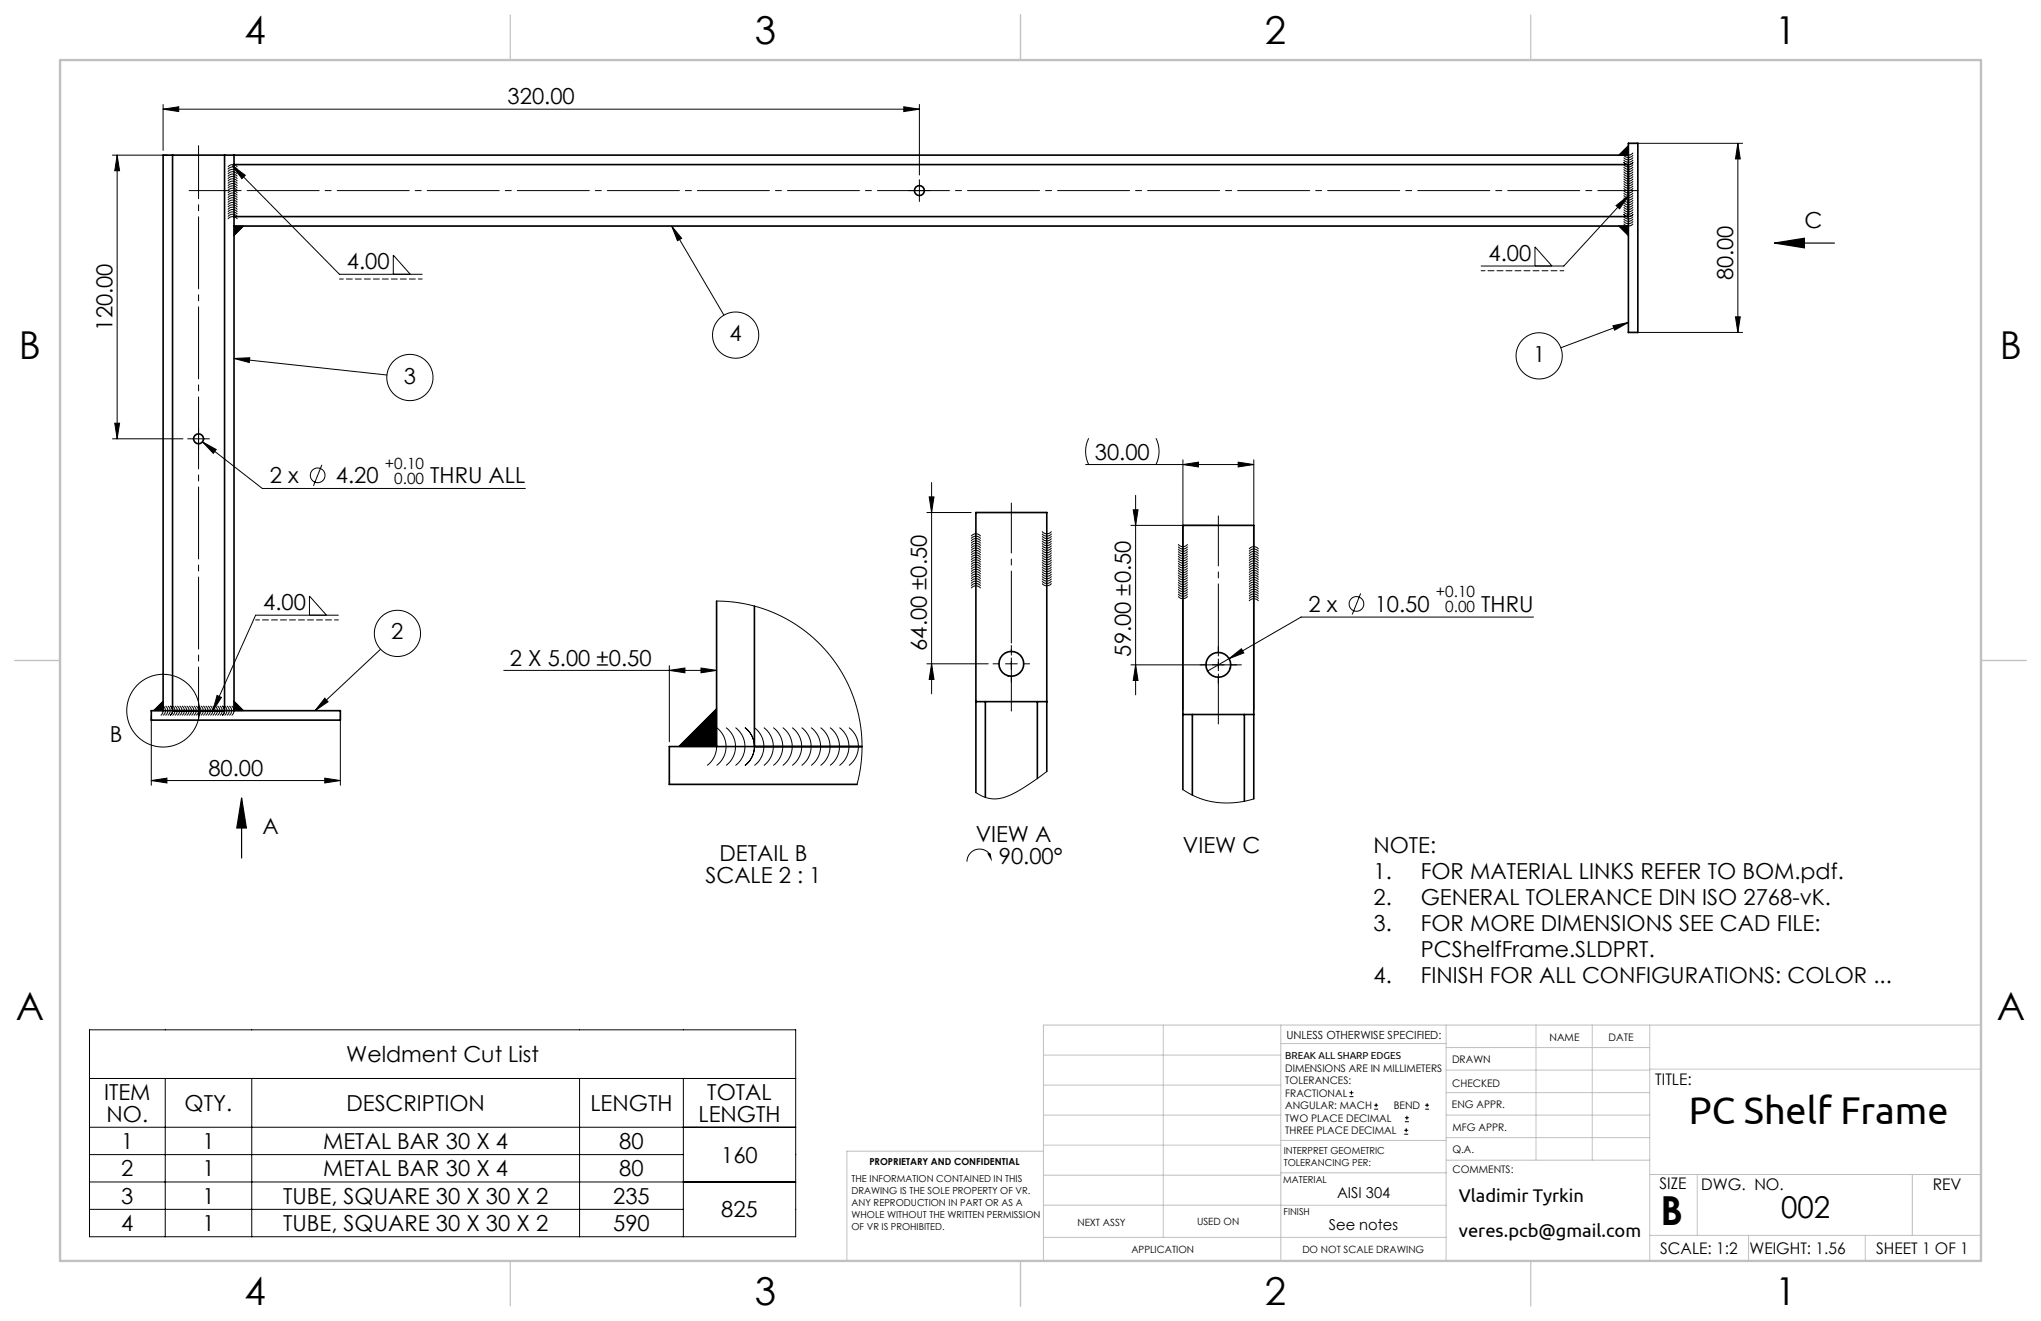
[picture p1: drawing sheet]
<svg xmlns="http://www.w3.org/2000/svg" width="432mm" height="279mm" viewBox="0 0 432 279" stroke-linecap="round" stroke-linejoin="round" font-family="sans-serif">
<g fill="none" stroke="#000" stroke-width=".21">
<path d="M23.8 32.8h11.7M24.8 32.8v60M24.8 32.8l.5 3.3h-1zM34.5 23.1l3.3-.5v1zM34.5 22.1v9.7M34.5 23.1h160M48.2 39.8a1.25 1.25 0 0 1 2 0M48.2 39.3a1.25 1.25 0 0 1 2 0M48.2 38.8a1.25 1.25 0 0 1 2 0M48.2 38.3a1.25 1.25 0 0 1 2 0M48.2 37.8a1.25 1.25 0 0 1 2 0M48.2 37.3a1.25 1.25 0 0 1 2 0"/>
<path d="M48.2 36.8a1.25 1.25 0 0 1 2 0M48.2 36.3a1.25 1.25 0 0 1 2 0M48.2 35.8a1.25 1.25 0 0 1 2 0M48.2 35.3a1.25 1.25 0 0 1 2 0M49.2 35.1l2.7 2-.7 .7zM49.2 35.1l22.6 22.9h17.5M191.2 22.6l3.3 .5-3.3 .5zM194.5 39.1v2.5M194.5 22.1v14.9M342.5 32.8l2-2v2zM343.5 34.3a1.25 1.25 0 0 0 2 0M343.5 34.8a1.25 1.25 0 0 0 2 0"/>
<path d="M343.5 35.3a1.25 1.25 0 0 0 2 0M343.5 35.8a1.25 1.25 0 0 0 2 0M343.5 36.3a1.25 1.25 0 0 0 2 0M343.5 36.8a1.25 1.25 0 0 0 2 0M343.5 37.3a1.25 1.25 0 0 0 2 0M343.5 37.8a1.25 1.25 0 0 0 2 0M343.5 38.3a1.25 1.25 0 0 0 2 0M343.5 38.8a1.25 1.25 0 0 0 2 0M343.5 39.3a1.25 1.25 0 0 0 2 0M343.5 39.8a1.25 1.25 0 0 0 2 0M343.5 32.3a1.25 1.25 0 0 0 2 0M343.5 32.8a1.25 1.25 0 0 0 2 0"/>
<path d="M343.5 33.3a1.25 1.25 0 0 0 2 0M343.5 33.8a1.25 1.25 0 0 0 2 0M344.5 30.8l-2 2M345.5 30.3h23.2M367.7 30.3v40M367.7 30.3l.5 3.3h-1zM48.2 46.3a1.25 1.25 0 0 1 2 0M48.2 45.8a1.25 1.25 0 0 1 2 0M48.2 45.3a1.25 1.25 0 0 1 2 0M48.2 44.8a1.25 1.25 0 0 1 2 0M48.2 44.3a1.25 1.25 0 0 1 2 0M48.2 43.8a1.25 1.25 0 0 1 2 0"/>
<path d="M48.2 43.3a1.25 1.25 0 0 1 2 0M48.2 42.8a1.25 1.25 0 0 1 2 0M48.2 42.3a1.25 1.25 0 0 1 2 0M48.2 41.8a1.25 1.25 0 0 1 2 0M48.2 41.3a1.25 1.25 0 0 1 2 0M48.2 40.8a1.25 1.25 0 0 1 2 0M48.2 40.3a1.25 1.25 0 0 1 2 0M49.5 47.8h2l-2 2zM51.5 47.8l-2 2M83.2 58v-4l3.6 4M142.1 47.8l11.1 18.9M142.1 47.8l2.1 2.6-.9 .5z"/>
<path d="M193.3 40.3h2.5M324.7 56.3v-4.1l3.6 4.1M341.9 43.5l2.6-2.1-1.9 2.8zM342.5 47.8l2 2M342.5 47.8h2v2zM343.5 40.3a1.25 1.25 0 0 0 2 0M343.5 40.8a1.25 1.25 0 0 0 2 0M343.5 41.3a1.25 1.25 0 0 0 2 0M343.5 41.8a1.25 1.25 0 0 0 2 0M343.5 42.3a1.25 1.25 0 0 0 2 0M343.5 42.8a1.25 1.25 0 0 0 2 0M343.5 43.3a1.25 1.25 0 0 0 2 0"/>
<path d="M343.5 43.8a1.25 1.25 0 0 0 2 0M343.5 44.3a1.25 1.25 0 0 0 2 0M343.5 44.8a1.25 1.25 0 0 0 2 0M343.5 45.3a1.25 1.25 0 0 0 2 0M343.5 45.8a1.25 1.25 0 0 0 2 0M343.5 46.3a1.25 1.25 0 0 0 2 0M343.5 46.8a1.25 1.25 0 0 0 2 0M343.5 47.3a1.25 1.25 0 0 0 2 0M344.5 41.4l-13.6 14.9h-17.5M49.5 75.8l32.4 3.5M49.5 75.8l3.3-.1-.1 1zM341.2 68.9l3.3-.7-2.9 1.6z"/>
<path d="M344.5 68.2l-14.3 5.4M345.5 70.3h23.2M367.2 67h1l-.5 3.3zM23.8 92.8h14.9M24.3 89.5h1l-.5 3.3zM40.8 92.8h2.5M42 91.6v2.5M42.8 93.5l3 1.6-.7 .8zM42.8 93.5l12.7 9.8h55.6M68.1 98.3l-1.8 4.5M229.7 98.3h35.6M230.3 92.7a6.2 6.2 0 0 0 0 5.6"/>
<path d="M244.6 92.7a6.2 6.2 0 0 1 0 5.6M250.3 98.3l3.3-.6v1.1zM250.3 97.3v52.8M262 97.7l3.3 .6-3.3 .5zM265.3 97.3v52.8M196.1 108.4h9.4M196.6 105.1h1l-.5 3.3zM197.1 102.1v44.7M205.5 119.9a1.25 1.25 0 0 1 2 0M205.5 119.4a1.25 1.25 0 0 1 2 0M205.5 118.9a1.25 1.25 0 0 1 2 0M205.5 118.4a1.25 1.25 0 0 1 2 0"/>
<path d="M205.5 117.9a1.25 1.25 0 0 1 2 0M205.5 117.4a1.25 1.25 0 0 1 2 0M205.5 116.9a1.25 1.25 0 0 1 2 0M205.5 116.4a1.25 1.25 0 0 1 2 0M205.5 115.9a1.25 1.25 0 0 1 2 0M205.5 115.4a1.25 1.25 0 0 1 2 0M205.5 114.9a1.25 1.25 0 0 1 2 0M205.5 114.4a1.25 1.25 0 0 1 2 0M205.5 113.9a1.25 1.25 0 0 1 2 0M205.5 113.4a1.25 1.25 0 0 1 2 0M220.5 112.4a1.25 1.25 0 0 0 2 0M220.5 112.9a1.25 1.25 0 0 0 2 0"/>
<path d="M220.5 113.4a1.25 1.25 0 0 0 2 0M220.5 113.9a1.25 1.25 0 0 0 2 0M220.5 114.4a1.25 1.25 0 0 0 2 0M220.5 114.9a1.25 1.25 0 0 0 2 0M220.5 115.4a1.25 1.25 0 0 0 2 0M220.5 115.9a1.25 1.25 0 0 0 2 0M220.5 116.4a1.25 1.25 0 0 0 2 0M220.5 116.9a1.25 1.25 0 0 0 2 0M220.5 117.4a1.25 1.25 0 0 0 2 0M220.5 117.9a1.25 1.25 0 0 0 2 0M220.5 118.4a1.25 1.25 0 0 0 2 0M220.5 118.9a1.25 1.25 0 0 0 2 0"/>
<path d="M220.5 119.4a1.25 1.25 0 0 0 2 0M220.5 119.9a1.25 1.25 0 0 0 2 0M239.3 111.1h17.5M239.7 107.8h1.1l-.5 3.3zM240.3 104.8v42.2M249.3 115.1a1.25 1.25 0 0 0 2 0M249.3 115.6a1.25 1.25 0 0 0 2 0M249.3 116.1a1.25 1.25 0 0 0 2 0M249.3 116.6a1.25 1.25 0 0 0 2 0M249.3 117.1a1.25 1.25 0 0 0 2 0M249.3 117.6a1.25 1.25 0 0 0 2 0M249.3 118.1a1.25 1.25 0 0 0 2 0"/>
<path d="M249.3 118.6a1.25 1.25 0 0 0 2 0M249.3 119.1a1.25 1.25 0 0 0 2 0M249.3 119.6a1.25 1.25 0 0 0 2 0M264.3 119.6a1.25 1.25 0 0 1 2 0M264.3 119.1a1.25 1.25 0 0 1 2 0M264.3 118.6a1.25 1.25 0 0 1 2 0M264.3 118.1a1.25 1.25 0 0 1 2 0M264.3 117.6a1.25 1.25 0 0 1 2 0M264.3 117.1a1.25 1.25 0 0 1 2 0M264.3 116.6a1.25 1.25 0 0 1 2 0M264.3 116.1a1.25 1.25 0 0 1 2 0M65.5 130.1v-4l3.6 4"/>
<path d="M71.6 130.1h-17.5l-9.1 20.2M80.5 137.3l-13.9 13M151.6 127.1l3.5 .2 3.4 .6 3.4 1 3.3 1.4 3.2 1.8 2.8 2 2.6 2.5 2.3 2.6 2 3 1.6 3.1 1.2 3.2 .9 3.5 .5 3.4 .1 3.5-.4 3.6-.7 3.4M205.5 124.4a1.25 1.25 0 0 1 2 0M205.5 123.9a1.25 1.25 0 0 1 2 0M205.5 123.4a1.25 1.25 0 0 1 2 0M205.5 122.9a1.25 1.25 0 0 1 2 0M205.5 122.4a1.25 1.25 0 0 1 2 0M205.5 121.9a1.25 1.25 0 0 1 2 0M205.5 121.4a1.25 1.25 0 0 1 2 0M205.5 120.9a1.25 1.25 0 0 1 2 0M205.5 120.4a1.25 1.25 0 0 1 2 0"/>
<path d="M214 139.2v2.5M220.5 120.4a1.25 1.25 0 0 0 2 0M220.5 120.9a1.25 1.25 0 0 0 2 0M220.5 121.4a1.25 1.25 0 0 0 2 0M220.5 121.9a1.25 1.25 0 0 0 2 0M220.5 122.4a1.25 1.25 0 0 0 2 0M220.5 122.9a1.25 1.25 0 0 0 2 0M220.5 123.4a1.25 1.25 0 0 0 2 0M249.3 120.1a1.25 1.25 0 0 0 2 0M249.3 120.6a1.25 1.25 0 0 0 2 0M249.3 121.1a1.25 1.25 0 0 0 2 0M249.3 121.6a1.25 1.25 0 0 0 2 0"/>
<path d="M249.3 122.1a1.25 1.25 0 0 0 2 0M249.3 122.6a1.25 1.25 0 0 0 2 0M249.3 123.1a1.25 1.25 0 0 0 2 0M249.3 123.6a1.25 1.25 0 0 0 2 0M249.3 124.1a1.25 1.25 0 0 0 2 0M249.3 124.6a1.25 1.25 0 0 0 2 0M249.3 125.1a1.25 1.25 0 0 0 2 0M249.3 125.6a1.25 1.25 0 0 0 2 0M249.3 126.1a1.25 1.25 0 0 0 2 0M257.8 139.4v2.5M260 139.3l2.6-2.1 .5 .9zM260 139.3l-4.5 2.6"/>
<path d="M264.3 127.1a1.25 1.25 0 0 1 2 0M264.3 126.6a1.25 1.25 0 0 1 2 0M264.3 126.1a1.25 1.25 0 0 1 2 0M264.3 125.6a1.25 1.25 0 0 1 2 0M264.3 125.1a1.25 1.25 0 0 1 2 0M264.3 124.6a1.25 1.25 0 0 1 2 0M264.3 124.1a1.25 1.25 0 0 1 2 0M264.3 123.6a1.25 1.25 0 0 1 2 0M264.3 123.1a1.25 1.25 0 0 1 2 0M264.3 122.6a1.25 1.25 0 0 1 2 0M264.3 122.1a1.25 1.25 0 0 1 2 0M264.3 121.6a1.25 1.25 0 0 1 2 0"/>
<path d="M264.3 121.1a1.25 1.25 0 0 1 2 0M264.3 120.6a1.25 1.25 0 0 1 2 0M264.3 120.1a1.25 1.25 0 0 1 2 0M287.9 125.5l-1.8 4.5M324.4 130.5h-49.1l-15.3 8.8M32 151.3v14.8M32.5 150.3l2-2v2zM34 149.3a1.25 1.25 0 0 1 0 2M34.5 148.3l-2 2M34.5 149.3a1.25 1.25 0 0 1 0 2M35 149.3a1.25 1.25 0 0 1 0 2M35.5 149.3a1.25 1.25 0 0 1 0 2"/>
<path d="M36 149.3a1.25 1.25 0 0 1 0 2M36.5 149.3a1.25 1.25 0 0 1 0 2M37 149.3a1.25 1.25 0 0 1 0 2M37.5 149.3a1.25 1.25 0 0 1 0 2M38 149.3a1.25 1.25 0 0 1 0 2M38.5 149.3a1.25 1.25 0 0 1 0 2M39 149.3a1.25 1.25 0 0 1 0 2M39.5 149.3a1.25 1.25 0 0 1 0 2M40 149.3a1.25 1.25 0 0 1 0 2M40.5 149.3a1.25 1.25 0 0 1 0 2M41 149.3a1.25 1.25 0 0 1 0 2M41.5 149.3a1.25 1.25 0 0 1 0 2"/>
<path d="M42 149.3a1.25 1.25 0 0 1 0 2M42.5 149.3a1.25 1.25 0 0 1 0 2M43 149.3a1.25 1.25 0 0 1 0 2M43.5 149.3a1.25 1.25 0 0 1 0 2M44 149.3a1.25 1.25 0 0 1 0 2M44.5 149.3a1.25 1.25 0 0 1 0 2M45 149.3a1.25 1.25 0 0 1 0 2M45.5 149.3a1.25 1.25 0 0 1 0 2M45.9 147.1l.9 .4-1.8 2.8zM46 149.3a1.25 1.25 0 0 1 0 2M46.5 149.3a1.25 1.25 0 0 1 0 2M47 149.3a1.25 1.25 0 0 1 0 2"/>
<path d="M47.5 149.3a1.25 1.25 0 0 1 0 2M48 149.3a1.25 1.25 0 0 1 0 2M48.5 149.3a1.25 1.25 0 0 1 0 2M49 149.3a1.25 1.25 0 0 1 0 2M49.5 148.3l2 2M49.5 148.3l2 2h-2zM68.7 147.7l.7 .7-2.8 1.9zM72 151.3v14.8M106.6 141.8h45M141.6 140.8v16.1M141.6 141.8l3.3-.5v1zM148.3 141.3l3.3 .5-3.3 .5z"/>
<path d="M149.6 153.9a5 5 0 0 1 0 8M151.6 149.9l-8 8M151.6 153.9a5 5 0 0 1 0 8M151.6 149.9v8h-8zM153.6 153.9a5 5 0 0 1 0 8M155.6 153.9a5 5 0 0 1 0 8M157.6 153.9a5 5 0 0 1 0 8M159.6 153.9a5 5 0 0 1 0 8M161.6 153.9a5 5 0 0 1 0 8M163.6 153.9a5 5 0 0 1 0 8M165.6 153.9a5 5 0 0 1 0 8M167.6 153.9a5 5 0 0 1 0 8"/>
<path d="M169.6 153.9a5 5 0 0 1 0 8M171.6 153.9a5 5 0 0 1 0 8M173.6 153.9a5 5 0 0 1 0 8M175.6 153.9a5 5 0 0 1 0 8M177.6 153.9a5 5 0 0 1 0 8M179.6 153.9a5 5 0 0 1 0 8M196.1 140.4h13M197.1 140.4l.5 3.3h-1zM212.7 140.4h2.5M239.3 140.6h23.3M240.3 140.6l.5 3.3h-1.1zM32 165.1l3.3-.5v1z"/>
<path d="M32 165.1h40M68.7 164.6l3.3 .5-3.3 .5zM221.5 163.2l-5.4 3.7-2 1.1-1.7 .7-1.5 .3-1.5-.1-1.5-.5-1.4-.8M250.3 167l1.6 1 1.8 .8 1.6 .5 1.9 .4 2 .1h2.1l2-.3 2-.5M209.5 180.9a2.67 2.67 0 0 0-3-1.2 2.67 2.67 0 0 0-1.9 2.5M18.9 217.8h149.4v43.8h-149.4zM18.9 228.1h149.4M18.9 238.4h149.4M35 228.1v33.5M53.3 228.1v33.5M122.6 228.1v33.5M144.6 228.1v33.5"/>
<path d="M285.5 231.9h.8M285.5 231.1h.8M285.9 230.7v.8M290.7 234.6h.9M290.7 233.8h.9M291.1 233.3v.9M297.1 239.9h.8M297.1 239.1h.8M297.2 237.3h.9M297.2 236.4h.9M297.5 238.6v.9M297.6 236v.8"/>
<path d="M301.5 234.6h.8M301.5 233.8h.8M301.9 233.3v.9M18.9 244.2h125.7M18.9 250h149.4M18.9 255.8h125.7"/>
<circle cx="86.7" cy="79.8" r="4.9"/>
<circle cx="155.6" cy="70.9" r="4.9"/>
<circle cx="325.6" cy="75.3" r="4.9"/>
<circle cx="67.2" cy="100.5" r="1.56"/>
<circle cx="84.1" cy="134" r="4.9"/>
<circle cx="287" cy="127.7" r="1.56"/>
<circle cx="34.5" cy="150.3" r="7.7"/>
</g>
<g fill="#000">
<path d="M151.6 149.9v8h-8zM208.8 180.5h.8l.3 1.7z"/>
<path d="M191.2 22.6l3.3 .5-3.3 .5zM34.5 23.1l3.3-.5v1zM262 97.7l3.3 .6-3.3 .5zM250.3 98.3l3.3-.6v1.1z"/>
<path d="M142.1 47.8l2.1 2.6-.9 .5zM341.2 68.9l3.3-.7-2.9 1.6zM68.7 147.7l.7 .7-2.8 1.9zM49.5 75.8l3.3-.1-.1 1zM49.5 148.3l2 2h-2zM32.5 150.3h2v-2zM49.5 47.8v2l2-2zM342.5 47.8l2 2v-2zM342.5 32.8l2-2v2z"/>
<path d="M375.4 51.4l6.3-1v2zM51.1 168.8l1 6.3h-2z"/>
<path d="M367.2 67h1l-.5 3.3zM367.7 30.3l.5 3.3h-1z"/>
<path d="M24.3 89.5h1l-.5 3.3zM24.8 32.8l.5 3.3h-1zM240.3 140.6l.5 3.3h-1.1zM239.7 107.8h1.1l-.5 3.3z"/>
<path d="M42.8 93.5l2.3 2.4 .7-.8zM260 139.3l3.1-1.2-.5-.9z"/>
<path d="M45.9 147.1l.9 .4-1.8 2.8zM49.2 35.1l2.7 2-.7 .7zM341.9 43.5l2.6-2.1-1.9 2.8z"/>
<path d="M148.3 141.3l3.3 .5-3.3 .5zM141.6 141.8l3.3-.5v1z"/>
<path d="M197.1 140.4l.5 3.3h-1zM196.6 105.1h1l-.5 3.3z"/>
<path d="M68.7 164.6l3.3 .5-3.3 .5zM32 165.1l3.3-.5v1z"/>
</g>
<path d="M375.4 51.4l6.3-1v2zM375.4 51.4h12.7M51.1 168.8l1 6.3h-2zM51.1 168.8v12.7" fill="none" stroke="#000" stroke-width=".25"/>
<path d="M42 30.8v121.5" fill="none" stroke="#000" stroke-width=".21" stroke-dasharray="15.2 1.3 1.3 1.3" stroke-dashoffset="4"/>
<path d="M346.5 40.3h-306.5" fill="none" stroke="#000" stroke-width=".21" stroke-dasharray="15.2 1.3 1.3 1.3" stroke-dashoffset="6.8"/>
<g fill="none" stroke="#000" stroke-width=".21" stroke-dasharray="15.2 1.3 1.3 1.3">
<path d="M194.5 39.1v-1.1M193.3 40.3h-1.1M194.5 41.6v1M195.8 40.3h1M40.8 92.8h-1.1M42 94.1v1M42 91.6v-1.1M43.3 92.8h1M214 137.9v-1.4M257.8 138.1v-1.4M211.5 140.4h-1.4M214 142.9v1.4"/>
<path d="M216.5 140.4h1.3M255.3 140.6h-1.4M257.8 143.1v1.4M260.3 140.6h1.3"/>
</g>
<path d="M214 106.4v44M257.8 109.1v44" fill="none" stroke="#000" stroke-width=".21" stroke-dasharray="15.2 1.3 1.3 1.3" stroke-dashoffset="4.7"/>
<g fill="none" stroke="#c0c0c0" stroke-width=".21">
<path d="M246.1 216.8v44.9M271 216.8v49.9M305.9 216.8v49.9M325 216.8v28.6M336.9 216.8v28.6M349 216.8v49.9M419.1 216.8h-198.3v49.9M220.8 235.9h50.2M220.8 229.5h50.2M220.8 223.2h50.2M271 220.7h34.9M305.9 231.1h43.1"/>
<path d="M305.9 226.3h43.1M305.9 221.6h43.1M305.9 235.9h43.1M349 226.1h70.1M220.8 248.6h50.2M220.8 242.2h50.2M220.8 254.9h50.2M220.8 243.5h-41.6v23.2M271 254.9h34.9M271 248.1h35.1M271 241.2h35.1M305.9 240.6h43.1"/>
<path d="M306.1 245.4h42.9M349 248.4h70.1M359.1 248.4v12.9M404.6 248.4v12.9M220.8 261.7h85.1M349 261.3h70.1M369.9 261.3v5.4M394.6 261.3v5.4"/>
</g>
<path d="M107.9 3.2v9.5M215.9 3.2v9.5M323.8 3.2v9.5M3.2 139.7h9.5M419.1 139.7h9.5M107.9 266.7v9.5M215.9 266.7v9.5M323.8 266.7v9.5" fill="none" stroke="#c0c0c0" stroke-width=".25"/>
<path d="M12.7 12.7h406.4v254h-406.4z" fill="none" stroke="#c0c0c0" stroke-width=".5"/>
<path d="M89.3 59h-17.5M330.9 57.3h-17.5M71.6 131.1h-17.5" fill="none" stroke="#000" stroke-width=".21" stroke-dasharray="1.3 .6" stroke-dashoffset=".5"/>
<g fill="none" stroke="#000" stroke-width=".35">
<path d="M36.5 32.8h-2v117.5M36.5 32.8v117.5M36.5 32.8h11M47.5 32.8h2M47.5 32.8v117.5M49.5 32.8v2M49.5 34.8v11M49.5 32.8h295M49.5 34.8h295M344.5 30.3h2v40h-2zM49.5 45.8v2M49.5 47.8v102.5"/>
<path d="M49.5 45.8h295M49.5 47.8h295M151.6 127.1v30.8M159.6 128.2v29.7M32 150.3h40v2h-40zM182.4 157.9h-40.8v8h39.7M206.5 148.4h15M208.5 148.4v20.2M219.5 148.4v16.3M250.3 151.1h15M252.3 151.1v17.1M263.3 151.1v18.4"/>
<path d="M221.5 163.2v-54.8h-15v59.2M250.3 167v-55.9h15v57.9"/>
<circle cx="194.5" cy="40.3" r="1.05"/>
<circle cx="42" cy="92.8" r="1.05"/>
<circle cx="214" cy="140.4" r="2.62"/>
<circle cx="257.8" cy="140.6" r="2.62"/>
</g>
<text font-size="8.5" x="351.3" y="259">B</text>
<text font-size="8.2" x="357.3" y="237.7">PC Shelf Frame</text>
<g font-size="8.1">
<text x="51.7" y="9.3">4</text>
<text x="159.7" y="9.3">3</text>
<text x="267.6" y="9.3">2</text>
<text x="375.6" y="9.3">1</text>
<text x="4" y="76">B</text>
<text x="423.1" y="76">B</text>
<text x="3.3" y="215.7">A</text>
<text x="422.4" y="215.7">A</text>
<text x="51.7" y="276">4</text>
<text x="159.7" y="276">3</text>
<text x="267.6" y="276">2</text>
<text x="375.6" y="276">1</text>
</g>
<text font-size="6.3" x="376.8" y="257.6">002</text>
<g font-size="4.7">
<text x="107.4" y="22.1">320.00</text>
<text x="381.7" y="48.2">C</text>
<text x="73.4" y="57">4.00</text>
<text x="314.9" y="55.3">4.00</text>
<text x="366.7" y="59.3" transform="rotate(-90 366.7 59.3)">80.00</text>
<text x="23.8" y="69.9" transform="rotate(-90 23.8 69.9)">120.00</text>
<text x="154.3" y="72.2">4</text>
<text x="324.3" y="76.5">1</text>
<text x="85.4" y="81.1">3</text>
<text x="231.6" y="97.2">30.00</text>
<text x="57.1" y="102.2">2 x</text>
<text x="71.1" y="102.2">4.20</text>
<text x="91" y="102.2">THRU ALL</text>
<text x="55.7" y="129.1">4.00</text>
<text x="276.9" y="129.4">2 x</text>
<text x="290.8" y="129.4">10.50</text>
<text x="313.4" y="129.4">THRU</text>
<text x="82.8" y="135.2">2</text>
<text x="196.1" y="137.7" transform="rotate(-90 196.1 137.7)">64.00 ±0.50</text>
<text x="107.9" y="140.8">2 X 5.00 ±0.50</text>
<text x="239.2" y="138.9" transform="rotate(-90 239.2 138.9)">59.00 ±0.50</text>
<text x="23.3" y="157">B</text>
<text x="44.1" y="164.1">80.00</text>
<text x="55.5" y="176.4">A</text>
<text x="206.4" y="178.2">VIEW A</text>
<text x="152.2" y="182.2">DETAIL B</text>
<text x="211.3" y="182.7">90.00°</text>
<text x="250.3" y="180.4">VIEW C</text>
<text x="290.6" y="180.5">NOTE:</text>
<text x="290.6" y="186">1.</text>
<text x="300.6" y="186">FOR MATERIAL LINKS REFER TO BOM.pdf.</text>
<text x="149.2" y="186.7">SCALE 2 : 1</text>
<text x="290.6" y="191.5">2.</text>
<text x="300.6" y="191.5">GENERAL TOLERANCE DIN ISO 2768-vK.</text>
<text x="290.6" y="197">3.</text>
<text x="300.6" y="197">FOR MORE DIMENSIONS SEE CAD FILE:</text>
<text x="300.6" y="202.5">PCShelfFrame.SLDPRT.</text>
<text x="290.6" y="208">4.</text>
<text x="300.6" y="208">FINISH FOR ALL CONFIGURATIONS: COLOR ...</text>
<text x="73.3" y="224.7">Weldment Cut List</text>
<text x="22" y="232.7">ITEM</text>
<text x="149.6" y="232.7">TOTAL</text>
<text x="22.5" y="237.2">NO.</text>
<text x="39.1" y="235">QTY.</text>
<text x="73.3" y="235">DESCRIPTION</text>
<text x="124.9" y="235">LENGTH</text>
<text x="147.8" y="237.2">LENGTH</text>
<text x="25.7" y="243">1</text>
<text x="42.8" y="243">1</text>
<text x="68.4" y="243">METAL BAR 30 X 4</text>
<text x="131" y="243">80</text>
<text x="152.6" y="245.9">160</text>
<text x="25.7" y="248.8">2</text>
<text x="42.8" y="248.8">1</text>
<text x="68.4" y="248.8">METAL BAR 30 X 4</text>
<text x="131" y="248.8">80</text>
<text x="25.7" y="254.6">3</text>
<text x="42.8" y="254.6">1</text>
<text x="59.9" y="254.6">TUBE, SQUARE 30 X 30 X 2</text>
<text x="129.7" y="254.6">235</text>
<text x="152.6" y="257.5">825</text>
<text x="25.7" y="260.4">4</text>
<text x="42.8" y="260.4">1</text>
<text x="59.9" y="260.4">TUBE, SQUARE 30 X 30 X 2</text>
<text x="129.7" y="260.4">590</text>
</g>
<g font-size="3.9">
<text x="308.6" y="254.3">Vladimir Tyrkin</text>
<text x="308.6" y="261.6">veres.pcb@gmail.com</text>
</g>
<g font-size="3.4">
<text x="350.2" y="229.5">TITLE:</text>
<text x="351.1" y="251.6">SIZE</text>
<text x="359.9" y="251.6">DWG. NO.</text>
<text x="408.9" y="251.7">REV</text>
<text x="351.2" y="265.2">SCALE: 1:2</text>
<text x="370.1" y="265.3">WEIGHT: 1.56</text>
<text x="396.9" y="265.2">SHEET 1 OF 1</text>
</g>
<g font-size="3.3">
<text x="81.4" y="99.1">+0.10</text>
<text x="83.4" y="102.3">0.00</text>
<text x="303.8" y="126.3">+0.10</text>
<text x="305.8" y="129.5">0.00</text>
</g>
<g font-size="3.2">
<text x="282.9" y="253.3">AISI 304</text>
<text x="281.1" y="260.1">See notes</text>
</g>
<text font-size="2.4" x="272.2" y="219.7">UNLESS OTHERWISE SPECIFIED:</text>
<g font-size="2.2">
<text x="327.8" y="220.1">NAME</text>
<text x="340.3" y="220.2">DATE</text>
<text x="271.9" y="226.6">DIMENSIONS ARE IN MILLIMETERS</text>
<text x="307.2" y="224.9">DRAWN</text>
<text x="271.9" y="229.3">TOLERANCES:</text>
<text x="271.9" y="231.9">FRACTIONAL</text>
<text x="307.3" y="229.8">CHECKED</text>
<text x="271.9" y="234.6">ANGULAR: MACH</text>
<text x="271.9" y="237.2">TWO PLACE DECIMAL</text>
<text x="271.9" y="239.9">THREE PLACE DECIMAL</text>
<text x="294.9" y="234.6">BEND</text>
<text x="307.2" y="234.5">ENG APPR.</text>
<text x="307.3" y="239.2">MFG APPR.</text>
<text x="307.3" y="243.9">Q.A.</text>
<text x="307.3" y="248.1">COMMENTS:</text>
</g>
<g font-size="2.1">
<text x="271.9" y="224.1">BREAK ALL SHARP EDGES</text>
<text x="227.9" y="259.2">NEXT ASSY</text>
<text x="253.3" y="259.2">USED ON</text>
<text x="239.3" y="265">APPLICATION</text>
<text x="275.5" y="265.1">DO NOT SCALE DRAWING</text>
</g>
<g font-size="2">
<text x="271.6" y="244.1">INTERPRET GEOMETRIC</text>
<text x="180.2" y="250">THE INFORMATION CONTAINED IN THIS</text>
<text x="183.9" y="246.4">PROPRIETARY AND CONFIDENTIAL</text>
<text x="271.5" y="250.2">MATERIAL</text>
<text x="271.6" y="246.6">TOLERANCING PER:</text>
<text x="180.2" y="252.5">DRAWING IS THE SOLE PROPERTY OF VR.</text>
<text x="180.2" y="255.1">ANY REPRODUCTION IN PART OR AS A</text>
<text x="180.2" y="257.6">WHOLE WITHOUT THE WRITTEN PERMISSION</text>
<text x="271.5" y="257">FINISH</text>
<text x="180.2" y="260.1">OF VR IS PROHIBITED.</text>
</g>
</svg>
